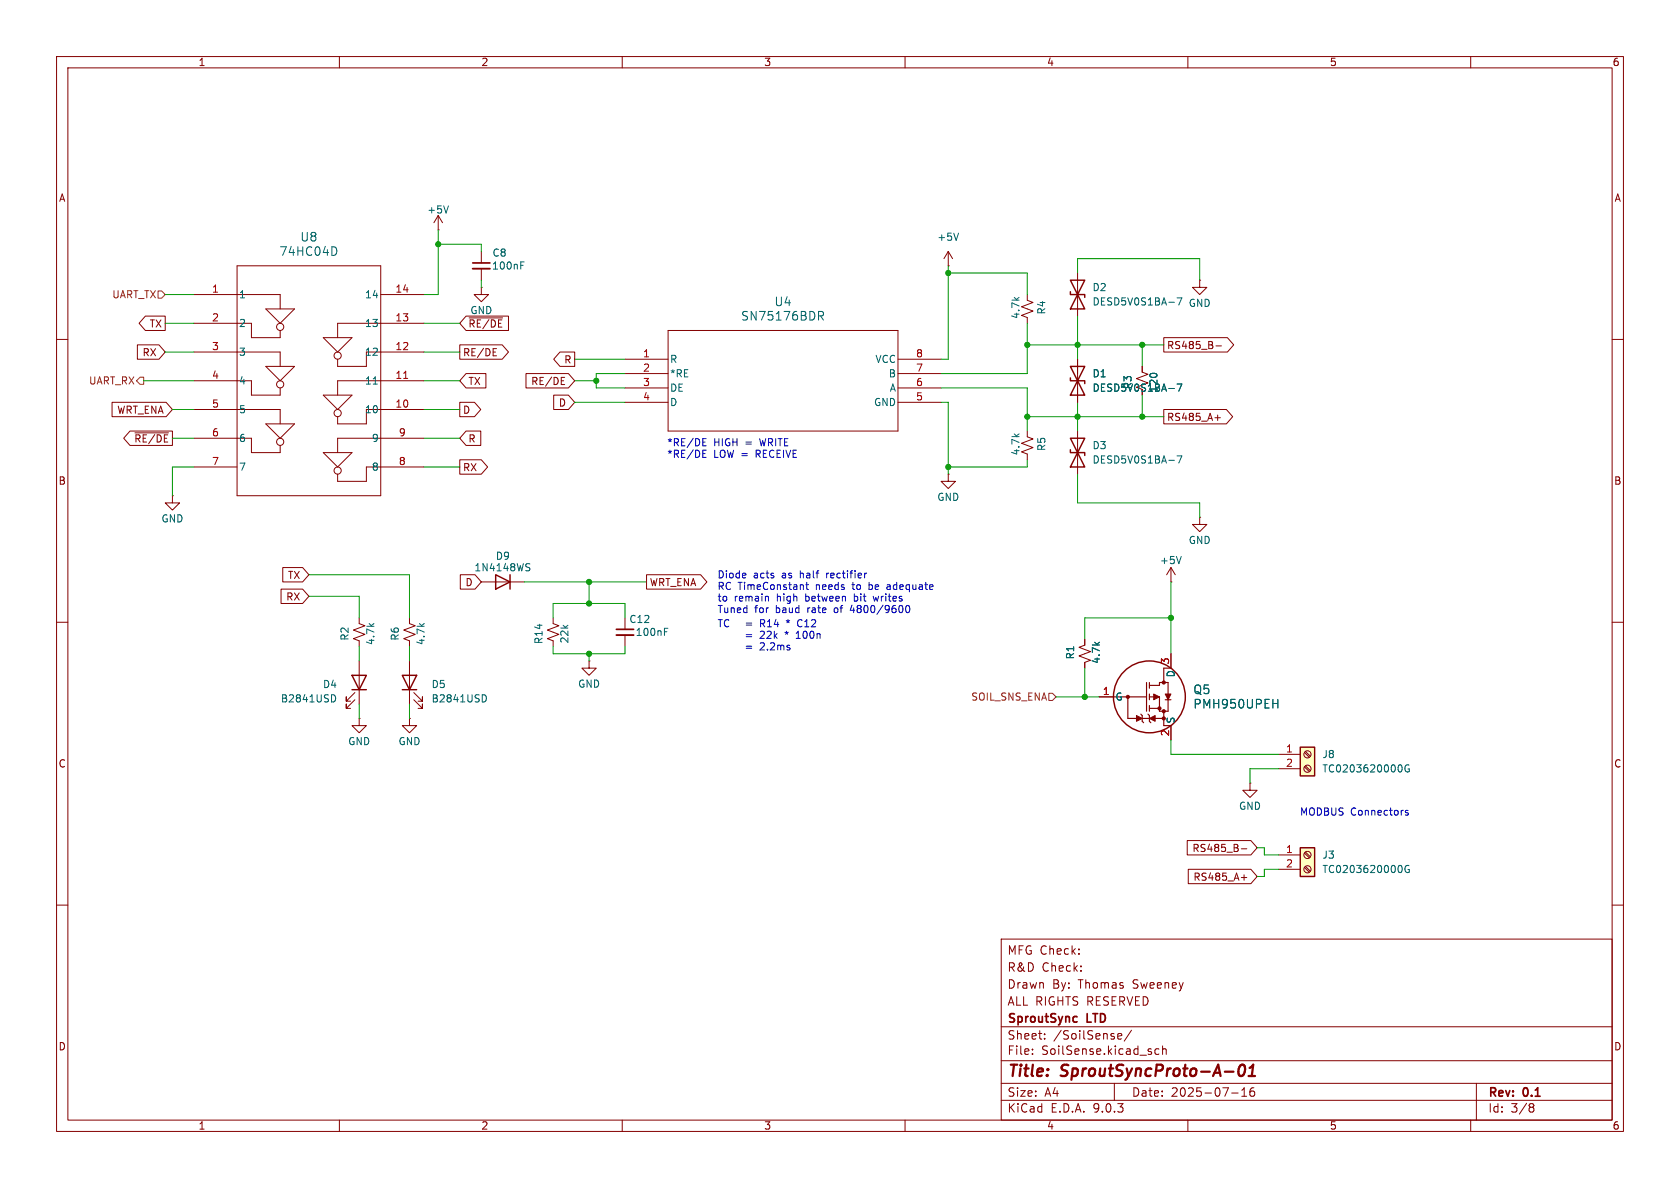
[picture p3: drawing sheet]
<svg xmlns="http://www.w3.org/2000/svg" width="297mm" height="210mm" viewBox="0 0 297 210" stroke-linecap="round" stroke-linejoin="round" font-family="sans-serif">
<g fill="none" stroke="#840000" stroke-width=".18">
<path d="M10 10h277v190h-277zM12 12h273v186h-273zM60 10v2M110 10v2M160 10v2M210 10v2M260 10v2M77.5 38.1l-.8 1.3M77.5 38.1l.7 1.3M77.5 38.1v2.5M34.3 52.1h15.2v2.5M34.3 57.2h10.1v2.5h5.1v-1.3"/>
<path d="M41.9 47h25.4v40.6h-25.4zM47 54.6h5.1l-2.6 2.6zM57.1 59.7h5.1l-2.5 2.5zM67.3 52.1h7.6M74.9 57.2h-15.2v2.5M77.5 40.6h.1M85.1 50.8v1.3h1.3l-1.3 1.2-1.3-1.2h1.3M85.1 50.8h.1M85.1 44.5v2M85.1 47.5v2M190.5 48.3v7.6M212.1 49.5v1.3h1.3l-1.3 1.3-1.3-1.3h1.3"/>
<path d="M212.1 49.5h.1M10 60h2M34.3 62.2h15.2v2.6M34.3 67.3h10.1v2.6h5.1v-1.3M34.3 72.4h15.2v2.5M34.3 77.5h10.1v2.5h5.1v-1.3M47 64.8h5.1l-2.6 2.5zM47 74.9h5.1l-2.6 2.6zM57.1 69.9h5.1l-2.5 2.5zM74.9 62.2h-10.1v2.6h-5.1v-1.3M74.9 67.3h-15.2v2.6M74.9 72.4h-10.1v2.5h-5.1v-1.2"/>
<path d="M74.9 77.5h-15.2v2.5M181.6 76.2v1l1 .4-2 .8 2 .7-2 .8 1 .4v1M285 60h2M30.5 87.6v1.3h1.2l-1.2 1.3-1.3-1.3h1.3M30.5 87.6h.1M34.3 82.6h7.6M57.1 80h5.1l-2.5 2.6zM74.9 82.6h-10.1v2.5h-5.1v-1.3M212.1 91.4v1.3h1.3l-1.3 1.3-1.3-1.3h1.3M212.1 91.4h.1M10 110h2M63.5 116.8v7.7"/>
<path d="M85.1 102.9h7.6M97.8 109.2v1l1 .4-2 .8 2 .7-2 .8 1 .4v1M104.1 116.8v1.3h1.3l-1.3 1.3-1.2-1.3h1.2M104.1 116.8h.1M191.8 113v1l-1 .4 2 .8-2 .8 2 .7-1 .4v1M207 102.9h.1M207 100.3l.8 1.3M207 100.3l-.8 1.3M207 100.3v2.6M285 110h2M62.7 123.7l-1.5 1.5v-.7v.7h.8M62.7 122.4l-1.5 1.6v-.8v.8h.8"/>
<path d="M63.5 127v1.3h1.3l-1.3 1.2-1.3-1.2h1.3M63.5 127h.1M72.4 127v1.3h1.3l-1.3 1.2-1.3-1.2h1.3M72.4 127h.1M221 138.4v1.3h1.2l-1.2 1.3-1.3-1.3h1.3M221 138.4h.1M10 160h2M177 166h108v32h-108zM285 160h2M60 198v2M110 198v2M160 198v2"/>
<path d="M177 194.5h108M177 191.5h108M177 187.5h108M177 181.5h108M182.5 186.3v.1M182.5 185.5v.1M184.7 183.6v.1M184.7 182.8v.1M197 191.5v3M197.6 183.2l.7-.1-.1-.3-.4-.1-.2 .2 .1 .7h.5M200 182.1l-1.3 2M204.9 185.5l-.4-.1-.3 .3v.4l.1 .2h.6"/>
<path d="M205.5 185.5l.2-.1 .4 .1 .1 .9M205.5 184.9v1.5M210 198v2M217.7 193.2h1.2M219.5 193.8h.9M219.5 192.7l.5-.4v1.5M221.7 192.3a.59 .59 0 0 0-.7 .6v.6l.1 .2 .4 .1 .2-.1 .1-.5-.1-.3h-.5l-.2 .3M260 198v2M261 191.5v6.5M270.6 195.1l.4 .1 .2 .2-.3 .3M270.6 195.7h.3M270.9 195.7l.2 .2 .1 .4-.2 .2-.4 .1"/>
<circle cx="49.5" cy="57.8" r=".63"/>
<circle cx="49.5" cy="78.1" r=".63"/>
<circle cx="49.5" cy="67.9" r=".63"/>
<circle cx="59.7" cy="62.9" r=".63"/>
<circle cx="59.7" cy="73" r=".63"/>
<circle cx="59.7" cy="83.2" r=".63"/>
</g>
<path d="M219.2 188.4a.46 .46 0 0 1 .5-.2 .46 .46 0 0 1 .4 .4 1.15 1.15 0 0 1-.8 1.6l-.2-.1a1.54 1.54 0 0 1 .1-1.7zM220.7 190.2h1.2M220.9 188.8l.7-.6-.3 2" fill="none" stroke="#840000" stroke-width=".4"/>
<path d="M83.6 46.5h3M190.3 179.7l.1 .1M190.4 180.6l-.1 .1" fill="none" stroke="#840000" stroke-width=".3"/>
<path d="M189.2 49.5h2.6l-2.6 5.1h2.6zM189.2 51.6v.5h2.6v.5M62.2 119.4h2.6l-1.3 2.5zM87.6 101.6l2.6 1.3-2.6 1.2zM90.2 101.6v2.5M62.2 121.9h2.6" fill="none" stroke="#840000" stroke-width=".25"/>
<path d="M79.3 36.4l-.4 1.3M59.3 43.7l.2 .6v.5l-.2 .3M92.1 46.9h.4M92.1 46.3h.6M208.1 52.6h.8l-.5 1.3M66 67.9h.7M93.2 99.6l.5 .1M208.8 98.4l-.4 1.2M93.2 100.2l.4 .2 .1 .3-.3 .2h-.3M58.9 122.8a.68 .68 0 0 1 .4 .7 .68 .68 0 0 1-.4 .6" fill="none" stroke="#006464" stroke-width=".18"/>
<path d="M83.6 47.5h3" fill="none" stroke="#840000" stroke-width=".33"/>
<path d="M71.4 66.9h.7" fill="none" stroke="#a90000" stroke-width=".18"/>
<path d="M229.9 132.1h2.5v5.1h-2.5z" fill="#ffffc2"/>
<g fill="none" stroke="#840000" stroke-width=".25">
<path d="M189.2 77.5h2.6l-2.6 5.1h2.6zM189.2 79.5v.5h2.6v.5M71.1 119.4h2.6l-1.3 2.5zM71.1 121.9h2.6M229.9 132.1h2.5v5.1h-2.5z"/>
<circle cx="203.2" cy="123.2" r="6.3"/>
</g>
<g fill="none" stroke="#840000" stroke-width=".18">
<path d="M118.1 58.4h40.6v17.8h-40.6zM110.5 63.5h7.6M110.5 66h7.6M110.5 68.6h7.6M110.5 71.1h7.6M158.7 63.5h7.7M158.7 66h7.7M158.7 68.6h7.7M158.7 71.1h7.7M190.5 76.2v7.6M167.6 83.8v1.3h1.3l-1.3 1.3-1.2-1.3h1.2M167.6 83.8h.1"/>
<path d="M63.5 109.2v1l1 .4-2 .8 2 .7-2 .8 1 .4v1M72.4 109.2v1l1 .4-2 .8 2 .7-2 .8 1 .4v1M72.4 116.8v7.7M207 115.6v2.5M73.2 123.7l1.5 1.5v-.7v.7h-.8M73.2 122.4l1.5 1.6v-.8v.8h-.8M194.3 123.2h2.5M207 128.3v2.5M226.1 133.4h3.8M226.1 135.9h3.8M230.6 133l.9 .9M230.6 135.6l.9 .8"/>
<path d="M230.8 132.8l.8 .9M230.8 135.4l.8 .8"/>
<circle cx="231.1" cy="135.9" r=".63"/>
<circle cx="231.1" cy="133.3" r=".63"/>
</g>
<path d="M144.7 55.1h.6l.3 .2-.2 .5-.7 .1M145.1 55.9l.5 .7M208.1 80.6h.8l-.5 1.3M85.6 122.8a.68 .68 0 0 1 .4 .7 .68 .68 0 0 1-.4 .6M225 124.4h.9M225.9 123.6v1.6M247.7 135.3l.2 .4-.2 .7M249.1 135.3a.59 .59 0 0 0-.7 .5 .59 .59 0 0 0 .7 .6l.1-.5h-.3" fill="none" stroke="#006464" stroke-width=".18"/>
<g fill="none" stroke="#840000" stroke-width=".2">
<path d="M207 118.1h-1.3v2.6M196.8 123.2h5.9M199.4 123.2v3.8h1.5M201.7 126.2l.2 .3v1l.3 .3M201.9 127h1.3M202.7 120.7v5M202.9 126.2l.3 .3v1l.3 .3M203.2 121.2h1.8v-.5h1.5v5h-1.5v-2.5h-1.8M203.2 120.7v1M203.2 122.7v1M203.2 124.7v1M203.2 125.2h1.8"/>
<path d="M204.2 127h1.5M205.7 125.7v2.6h1.3M206 123.7h1"/>
</g>
<g fill="#840000" stroke="#840000" stroke-width=".18">
<path d="M200.9 126.5l1 .5-1 .5z"/>
<path d="M204 122.7l1 .5-1 .5z"/>
<path d="M203.2 127l1-.5v1z"/>
<path d="M206 122.7h1l-.5 1z"/>
<circle cx="199.4" cy="123.2" r=".28"/>
<circle cx="205" cy="125.2" r=".28"/>
<circle cx="205.7" cy="120.7" r=".28"/>
<circle cx="205.7" cy="125.7" r=".28"/>
<circle cx="205.7" cy="127" r=".28"/>
</g>
<path d="M229.9 149.9h2.5v5h-2.5z" fill="#ffffc2"/>
<path d="M189.2 64.8h2.6l-2.6 5.1h2.6zM189.2 66.8v.5h2.6v.5M229.9 149.9h2.5v5h-2.5z" fill="none" stroke="#840000" stroke-width=".25"/>
<g fill="none" stroke="#840000" stroke-width=".18">
<path d="M25.7 55.9h3.5v2.5h-3.5l-1.1-1.2zM82.4 55.9h7.5v2.5h-7.5l-1.1-1.2zM82.9 56.2h6M167.6 47h.1M167.6 44.5l-.7 1.2M167.6 44.5l.8 1.2M167.6 44.5v2.5M181.6 52.1v1l1 .4-2 .7 2 .8-2 .8 1 .3v1.1M205.7 59.7h11.3l1.1 1.3-1.1 1.2h-11.3zM19.8 71.1h9.6l1.1 1.3-1.1 1.3h-9.6zM23 76.2h7.5v2.5h-7.5l-1.1-1.2zM23.9 76.5h5.9"/>
<path d="M24.3 61h3.8l1.1 1.2-1.1 1.3h-3.8zM81.3 61h7.5l1.1 1.2-1.1 1.3h-7.5zM81.3 71.1h2.6l1.1 1.3-1.1 1.3h-2.6zM82.4 66h3.5v2.6h-3.5l-1.1-1.3zM82.4 76.2h2.6v2.5h-2.6l-1.1-1.2zM87.2 62.9h.6M87.2 61.6h.6M93 66h7.5l1.1 1.3-1.1 1.3h-7.5zM97.9 69.8h2.6l1.1 1.3-1.1 1.3h-2.6zM99 62.2h2.6v2.6h-2.6l-1.1-1.3zM99.2 68h.6M99.2 66.7h.6"/>
<path d="M190.5 63.5v7.6M201.9 64.8v1l1 .4-2 .7 2 .8-2 .8 1 .3M205.7 72.4h11.1l1.1 1.3-1.1 1.2h-11.1zM214.8 73.8h1M215 61.1h.9M81.3 81.3h3.8l1.1 1.3-1.1 1.2h-3.8zM49.7 104.1h3.8l1.1 1.3-1.1 1.3h-3.8zM50 100.3h3.5l1.1 1.3-1.1 1.3h-3.5zM81.4 101.6h2.6l1.1 1.3-1.1 1.2h-2.6zM110.5 109.2v2.1M110.5 112.3v2M114.3 101.6h9.6l1.1 1.3-1.1 1.2h-9.6z"/>
<path d="M191.8 113v1M191.8 117.1v1M207 115.6v2.5M194.3 123.2h2.5M207 128.3v2.5M209.9 148.6h11.2l1.1 1.3-1.1 1.2h-11.2zM210.1 153.7h11l1.1 1.2-1.1 1.3h-11zM219.5 150h.9M219.5 155.1h.9M226.1 151.1h3.8M226.1 153.7h3.8M230.6 150.8l.9 .8"/>
<path d="M230.6 153.3l.9 .9M230.8 150.6l.8 .9M230.8 153.2l.8 .8"/>
<circle cx="231.1" cy="153.7" r=".63"/>
<circle cx="231.1" cy="151.1" r=".63"/>
</g>
<path d="M169.5 41.2l-.5 1.3M208.1 67.9h.8l-.5 1.3M117.5 111.7h.4M117.5 111.1h.6M225 124.4h.9M225.9 123.6v1.6M247.7 153l.2 .5-.2 .7M249.1 153a.59 .59 0 0 0-.7 .6 .59 .59 0 0 0 .7 .6l.1-.5h-.3" fill="none" stroke="#006464" stroke-width=".18"/>
<path d="M109 111.3h3" fill="none" stroke="#840000" stroke-width=".3"/>
<path d="M109 112.3h3" fill="none" stroke="#840000" stroke-width=".33"/>
<path d="M27.9 51.4h.7l.6 .7-.6 .6h-.7zM24.8 66.7h.6v1.2h-.6l-.7-.6zM185.4 122.6h.7l.6 .6-.6 .6h-.7z" fill="none" stroke="#725600" stroke-width=".18"/>
<g fill="none" stroke="#009600" stroke-width=".18">
<path d="M29.2 52.1h5.1M29.2 57.2h5.1M74.9 57.2h6.4M77.5 40.6v11.5h-2.6M77.5 43.2h7.6v1.3M85.1 49.5v1.3M167.6 48.3h14v3.8M167.6 47v16.5h-1.2M181.6 57.2v8.8h-15.2M190.5 48.3v-2.6h21.6v3.8M190.5 55.9v7.6M25.4 67.3h8.9"/>
<path d="M29.2 62.2h5.1M30.5 72.4h3.8M30.5 77.5h3.8M74.9 67.3h6.4M74.9 62.2h6.4M74.9 72.4h6.4M74.9 77.5h6.4M101.6 63.5h8.9M101.6 71.1h8.9M101.6 67.3h3.8M110.5 66h-5.1v2.6h5.1M166.4 68.6h15.2v7.6"/>
<path d="M166.4 71.1h1.2v12.7M181.6 73.7h24.1M181.6 61h24.1M190.5 71.1v5.1M201.9 61v3.8M201.9 69.9v3.8M34.3 82.6h-3.8v5M74.9 82.6h6.4M181.6 81.3v1.3h-14M190.5 83.8v5.1h21.6v2.5M54.6 101.6h17.8v7.6M54.6 105.4h8.9v3.8"/>
<path d="M63.5 114.3v2.5M72.4 114.3v2.5M92.7 102.9h21.6M97.8 109.2v-2.5h12.7v2.5M97.8 114.3v1.3h12.7v-1.3M104.1 102.9v3.8M104.1 115.6v1.2M191.8 118.1v5.1M207 109.2h-15.2v3.8M207 102.9v12.7M63.5 124.5v2.5M72.4 124.5v2.5"/>
<path d="M186.7 123.2h7.6M207 130.8v2.6h19.1M226.1 135.9h-5.1v2.5M222.2 149.9h1.3v1.2h2.6M226.1 153.7h-2.6v1.2h-1.3"/>
</g>
<g fill="none" stroke="#0000c2" stroke-width=".18">
<path d="M124.2 78.1h.5M124.2 78.8h.7M124.2 77.5h.7M124.2 79.6h.7M124.2 80.2h.5M124.2 80.9h.7M131.9 110.1h1M131.9 110.5h1M131.9 112.2h1M131.9 112.5h1M131.9 114.2h1M131.9 114.6h1"/>
<path d="M134.4 113.7l.5-.1 .2 .4-.8 .9h.8M135.1 111.7v.4l-.8 .8h.8M135.7 114.8v.1M135.7 105.4l.2 .2v.7M136.3 112.1l-.7 .8h.7M142.4 103.4h.5M142.6 111.7l.1 .7-.1 .3-.2 .2M142.6 102.9v1.1l.3 .2M150.6 107l-.3 .9h.8M153.2 101.3l-.3 .1M154.4 105.4l.2 .9M157 103.4h-.2"/>
<path d="M157 103.7l-.2 .2 .2 .3M160.2 107.1l.2-.1a.68 .68 0 0 1 .5 .7 .68 .68 0 0 1-.5 .6l-.2-.1-.1-.4zM248.9 143.3l-.3-.1-.2 .2 .1 .2 .4 .1v.3h-.5"/>
</g>
<g fill="#009600" stroke="#009600" stroke-width=".18">
<circle cx="190.5" cy="73.7" r=".46"/>
<circle cx="201.9" cy="73.7" r=".46"/>
<circle cx="191.8" cy="123.2" r=".46"/>
<circle cx="207" cy="109.2" r=".46"/>
<circle cx="167.6" cy="82.6" r=".46"/>
<circle cx="104.1" cy="106.7" r=".46"/>
<circle cx="104.1" cy="115.6" r=".46"/>
<circle cx="105.4" cy="67.3" r=".46"/>
<circle cx="104.1" cy="102.9" r=".46"/>
<circle cx="167.6" cy="48.3" r=".46"/>
<circle cx="190.5" cy="61" r=".46"/>
<circle cx="181.6" cy="61" r=".46"/>
<circle cx="181.6" cy="73.7" r=".46"/>
<circle cx="201.9" cy="61" r=".46"/>
<circle cx="77.5" cy="43.2" r=".46"/>
</g>
<g font-size="2.8" fill="#840000">
<text x="178" y="190.9">Title:</text>
<text x="187.7" y="190.9">SproutSyncProto-A-01</text>
</g>
<g font-size="2.1" fill="#006464">
<text x="49.3" y="45.4">74HC04D</text>
<text x="53" y="42.9">U8</text>
<text x="130.9" y="56.9">SN75176BDR</text>
<text x="136.8" y="54.3">U4</text>
<text x="210.9" y="122.9">Q5</text>
<text x="210.9" y="125.5">PMH950UPEH</text>
</g>
<g font-size="2.1" fill="#840000">
<text x="178" y="172">R&amp;D</text>
<text x="178" y="169">MFG Check:</text>
<text x="184.2" y="172">Check:</text>
<text x="178" y="178">ALL RIGHTS RESERVED</text>
<text x="178" y="175">Drawn</text>
<text x="186" y="175">By:</text>
<text x="190.7" y="175">Thomas</text>
<text x="200.4" y="175">Sweeney</text>
<text x="178" y="184">Sheet:</text>
<text x="178" y="181.2">SproutSync</text>
<text x="186.2" y="184">/SoilSense/</text>
<text x="192.2" y="181.2">LTD</text>
<text x="178" y="186.7">File:</text>
<text x="184.1" y="186.7">SoilSense.kicad_sch</text>
<text x="178" y="196.9">KiCad</text>
<text x="178" y="194.1">Size:</text>
<text x="184.7" y="194.1">A4</text>
<text x="185.7" y="196.9">E.D.A.</text>
<text x="193.3" y="196.9">9.0.3</text>
<text x="200" y="194.1">Date:</text>
<text x="207" y="194.1">2025-07-16</text>
<text x="263" y="194.3">Rev:</text>
<text x="263" y="196.9">Id:</text>
<text x="267.1" y="196.9">3/8</text>
<text x="269.4" y="194.3">0.1</text>
</g>
<g font-size="1.8" fill="#840000">
<text x="35" y="11.9">1</text>
<text x="85" y="11.9">2</text>
<text x="135" y="11.9">3</text>
<text x="185" y="11.9">4</text>
<text x="235" y="11.9">5</text>
<text x="285" y="11.9">6</text>
<text x="10.3" y="35.9">A</text>
<text x="285.3" y="35.9">A</text>
<text x="26.4" y="58.1">TX</text>
<text x="82.7" y="58.1">~{RE/DE}</text>
<text x="25.1" y="63.2">RX</text>
<text x="81.8" y="63.2">RE/DE</text>
<text x="99.7" y="64.5">R</text>
<text x="206.2" y="61.9">RS485_B-</text>
<text x="82.7" y="68.3">TX</text>
<text x="93.8" y="68.3">RE/DE</text>
<text x="20.6" y="73.3">WRT_ENA</text>
<text x="81.8" y="73.3">D</text>
<text x="98.7" y="72.1">D</text>
<text x="206.2" y="74.6">RS485_A+</text>
<text x="23.6" y="78.4">~{RE/DE}</text>
<text x="81.8" y="83.5">RX</text>
<text x="82.7" y="78.4">R</text>
<text x="10.3" y="85.9">B</text>
<text x="285.3" y="85.9">B</text>
<text x="50.5" y="106.4">RX</text>
<text x="50.8" y="102.6">TX</text>
<text x="82.2" y="103.8">D</text>
<text x="114.8" y="103.8">WRT_ENA</text>
<text x="10.3" y="135.9">C</text>
<text x="285.3" y="135.9">C</text>
<text x="210.7" y="150.8">RS485_B-</text>
<text x="210.9" y="155.9">RS485_A+</text>
<text x="10.3" y="185.9">D</text>
<text x="285.3" y="185.9">D</text>
<text x="35" y="199.9">1</text>
<text x="85" y="199.9">2</text>
<text x="135" y="199.9">3</text>
<text x="185" y="199.9">4</text>
<text x="235" y="199.9">5</text>
<text x="285" y="199.9">6</text>
</g>
<g font-size="1.8" fill="#006464">
<text x="75.4" y="37.9">+5V</text>
<text x="86.9" y="47.9">100nF</text>
<text x="87" y="45.6">C8</text>
<text x="165.6" y="42.8">+5V</text>
<text x="42.2" y="52.9">1</text>
<text x="64.4" y="52.9">14</text>
<text x="193" y="51.7">D2</text>
<text x="42.2" y="58">2</text>
<text x="64.4" y="58">13</text>
<text x="83.1" y="55.7">GND</text>
<text x="180.4" y="56.5" transform="rotate(-90 180.4 56.5)">4.7k</text>
<text x="185" y="55.7" transform="rotate(-90 185 55.7)">R4</text>
<text x="193" y="54.2">DESD5V0S1BA-7</text>
<text x="210.1" y="54.5">GND</text>
<text x="42.2" y="63.1">3</text>
<text x="64.4" y="63.1">12</text>
<text x="118.4" y="64.4">R</text>
<text x="154.7" y="64.4">VCC</text>
<text x="42.2" y="68.2">4</text>
<text x="64.4" y="68.2">11</text>
<text x="118.4" y="66.9">*RE</text>
<text x="118.4" y="69.4">DE</text>
<text x="118.4" y="72">D</text>
<text x="154.4" y="72">GND</text>
<text x="157" y="66.9">B</text>
<text x="157.2" y="69.4">A</text>
<text x="193" y="66.9">D1</text>
<text x="193" y="69.4">DESD5V0S1BA-7</text>
<text x="200.3" y="68.9" transform="rotate(-90 200.3 68.9)">R3</text>
<text x="204.8" y="69.5" transform="rotate(-90 204.8 69.5)">120</text>
<text x="42.2" y="73.3">5</text>
<text x="64.4" y="73.3">10</text>
<text x="42.2" y="78.3">6</text>
<text x="42.2" y="83.4">7</text>
<text x="65.6" y="78.3">9</text>
<text x="65.6" y="83.4">8</text>
<text x="180.4" y="80.6" transform="rotate(-90 180.4 80.6)">4.7k</text>
<text x="185" y="79.8" transform="rotate(-90 185 79.8)">R5</text>
<text x="193" y="79.6">D3</text>
<text x="193" y="82.1">DESD5V0S1BA-7</text>
<text x="165.6" y="88.7">GND</text>
<text x="28.4" y="92.6">GND</text>
<text x="83.8" y="101.2">1N4148WS</text>
<text x="87.6" y="99.2">D9</text>
<text x="205" y="99.9">+5V</text>
<text x="210.1" y="96.4">GND</text>
<text x="61.8" y="113.4" transform="rotate(-90 61.8 113.4)">R2</text>
<text x="70.7" y="113.4" transform="rotate(-90 70.7 113.4)">R6</text>
<text x="96.1" y="114" transform="rotate(-90 96.1 114)">R14</text>
<text x="100.7" y="113.8" transform="rotate(-90 100.7 113.8)">22k</text>
<text x="111.2" y="110.3">C12</text>
<text x="112.3" y="112.6">100nF</text>
<text x="66.4" y="114.1" transform="rotate(-90 66.4 114.1)">4.7k</text>
<text x="75.3" y="114.1" transform="rotate(-90 75.3 114.1)">4.7k</text>
<text x="190.1" y="116.7" transform="rotate(-90 190.1 116.7)">R1</text>
<text x="194.7" y="117.4" transform="rotate(-90 194.7 117.4)">4.7k</text>
<text x="207.9" y="119.8" transform="rotate(-90 207.9 119.8)">D</text>
<text x="49.6" y="124.4">B2841USD</text>
<text x="57" y="121.8">D4</text>
<text x="76.2" y="121.8">D5</text>
<text x="76.2" y="124.4">B2841USD</text>
<text x="102.1" y="121.8">GND</text>
<text x="197.1" y="124.1">G</text>
<text x="61.5" y="131.9">GND</text>
<text x="70.4" y="131.9">GND</text>
<text x="207.9" y="128" transform="rotate(-90 207.9 128)">S</text>
<text x="233.7" y="134.2">J8</text>
<text x="233.7" y="136.8">TC0203620000G</text>
<text x="218.9" y="143.4">GND</text>
<text x="233.7" y="152">J3</text>
<text x="233.7" y="154.5">TC0203620000G</text>
</g>
<g font-size="1.8" fill="#725600">
<text x="19.7" y="52.9">UART_TX</text>
<text x="15.6" y="68.2">UART_RX</text>
<text x="171.6" y="124.1">SOIL_SNS_ENA</text>
</g>
<g font-size="1.8" fill="#a90000">
<text x="37.4" y="51.8">1</text>
<text x="69.8" y="51.8">14</text>
<text x="37.4" y="56.9">2</text>
<text x="69.8" y="56.9">13</text>
<text x="37.4" y="62">3</text>
<text x="69.8" y="62">12</text>
<text x="113.6" y="63.2">1</text>
<text x="113.6" y="65.8">2</text>
<text x="161.9" y="63.2">8</text>
<text x="161.9" y="65.8">7</text>
<text x="37.4" y="67.1">4</text>
<text x="69.8" y="67.1">11</text>
<text x="113.6" y="68.3">3</text>
<text x="113.6" y="70.9">4</text>
<text x="161.9" y="68.3">6</text>
<text x="161.9" y="70.9">5</text>
<text x="37.4" y="72.1">5</text>
<text x="37.4" y="77.2">6</text>
<text x="69.8" y="72.1">10</text>
<text x="70.4" y="77.2">9</text>
<text x="37.4" y="82.3">7</text>
<text x="70.4" y="82.3">8</text>
<text x="206.8" y="117.5" transform="rotate(-90 206.8 117.5)">3</text>
<text x="194.9" y="122.9">1</text>
<text x="206.8" y="130.2" transform="rotate(-90 206.8 130.2)">2</text>
<text x="227.3" y="133.1">1</text>
<text x="227.3" y="135.6">2</text>
<text x="227.3" y="150.9">1</text>
<text x="227.3" y="153.4">2</text>
</g>
<g font-size="1.8" fill="#0000c2">
<text x="117.9" y="79.1">*RE/DE</text>
<text x="117.9" y="81.1">*RE/DE</text>
<text x="126.2" y="79.1">HIGH</text>
<text x="126.2" y="81.1">LOW =</text>
<text x="131.9" y="79.1">=</text>
<text x="133.9" y="81.1">RECEIVE</text>
<text x="134.6" y="79.1">WRITE</text>
<text x="126.7" y="102.4">Diode</text>
<text x="126.7" y="104.5">RC TimeConstant</text>
<text x="126.7" y="106.5">to</text>
<text x="129.8" y="106.5">remain</text>
<text x="133.2" y="102.4">acts</text>
<text x="137.4" y="106.5">high</text>
<text x="138.3" y="102.4">as</text>
<text x="141.7" y="102.4">half</text>
<text x="142.7" y="106.5">between</text>
<text x="144.3" y="104.5">needs</text>
<text x="146.5" y="102.4">rectifier</text>
<text x="151" y="104.5">to</text>
<text x="151.4" y="106.5">bit</text>
<text x="154" y="104.5">be</text>
<text x="155.1" y="106.5">writes</text>
<text x="157.5" y="104.5">adequate</text>
<text x="126.7" y="111.1">TC =</text>
<text x="126.7" y="108.6">Tuned</text>
<text x="133.4" y="108.6">for</text>
<text x="134.3" y="111.1">R14</text>
<text x="136.6" y="113.1">22k</text>
<text x="137.3" y="108.6">baud</text>
<text x="139.1" y="111.1">*</text>
<text x="141.2" y="113.1">*</text>
<text x="141.3" y="111.1">C12</text>
<text x="143" y="108.6">rate</text>
<text x="143.4" y="113.1">100n</text>
<text x="147.9" y="108.6">of</text>
<text x="151" y="108.6">4800/9600</text>
<text x="136.6" y="115.2">2.2ms</text>
<text x="229.7" y="144.4">MODBUS</text>
<text x="238.7" y="144.4">Connectors</text>
</g>
</svg>
